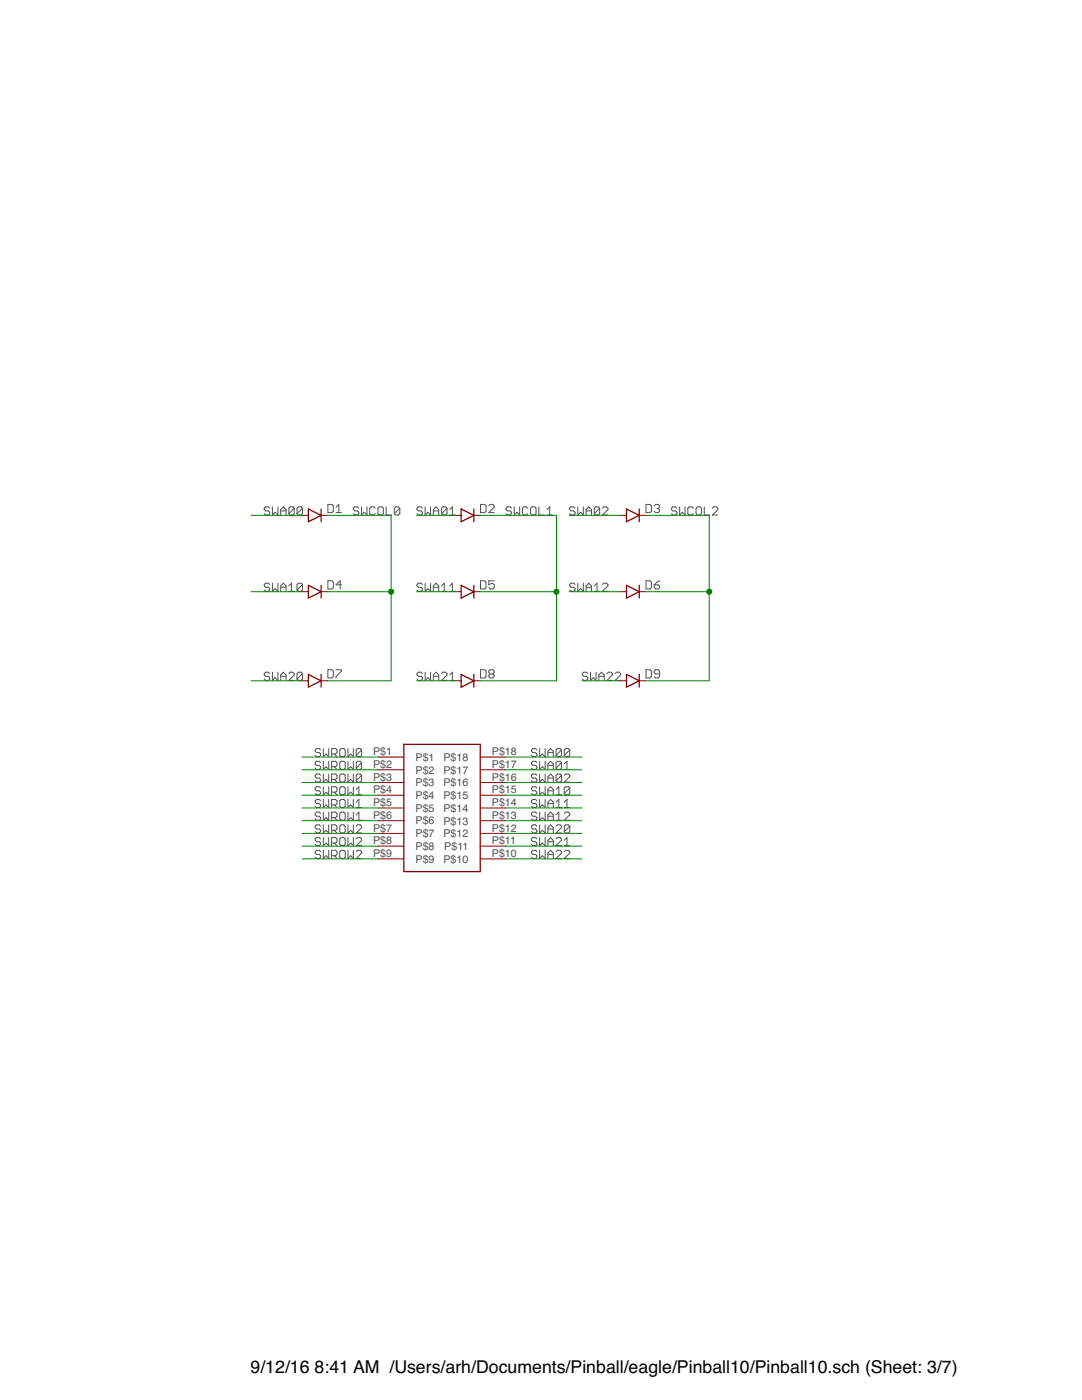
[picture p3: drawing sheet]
<svg xmlns="http://www.w3.org/2000/svg" width="216mm" height="279mm" viewBox="0 0 216 279" stroke-linecap="round" stroke-linejoin="round" font-family="sans-serif">
<g fill="none" stroke="#505050" stroke-width=".2">
<path d="M53.8 101.4l-.2-.2h-.6l-.3 .2v.3l.3 .3h.6l.2 .2v.3l-.2 .3h-.6l-.3-.3M53.8 116.6l-.2-.2h-.6l-.3 .2v.3l.3 .3h.6l.2 .3v.3l-.2 .2h-.6l-.3-.2M54.4 101.2v1.6l.5-.6 .6 .6v-1.6M54.4 116.4v1.6l.5-.5 .6 .5v-1.6M56 102h1.1M56 102.8v-1.1l.5-.5 .6 .5v1.1M56 118v-1.1l.5-.5 .6 .5v1.1M56 117.2h1.1M57.6 118h1.1M57.6 116.9l.6-.5v1.6M58.7 101.4l-.3-.2h-.5l-.3 .2v1.1M58.7 101.4v1.1l-.3 .3h-.5l-.3-.3"/>
<path d="M58.7 101.4l-1.1 1.1M60.4 101.4l-.3-.2h-.6l-.2 .2v1.1M60.4 101.4v1.1l-.3 .3h-.6l-.2-.3M60.4 116.6l-.3-.2h-.6l-.2 .2v1.2M60.4 116.6v1.2l-.3 .2h-.6l-.2-.2M60.4 101.4l-1.1 1.1M60.4 116.6l-1.1 1.2M65.4 100.7h.8l.3 .2v1.1l-.3 .3h-.8zM65.4 115.9h.8l.3 .3v1.1l-.3 .2h-.8zM67.1 102.3h1M67.1 101.2l.5-.5v1.6M68.1 116.7h-1l.8-.8v1.6"/>
<path d="M71.6 101.4l-.3-.2h-.5l-.3 .2v.3l.3 .3h.5l.3 .2v.3l-.3 .3h-.5l-.3-.3M72.1 101.2v1.6l.6-.6 .5 .6v-1.6M74.9 101.4l-.3-.2h-.6l-.2 .2v1.1l.2 .3h.6l.3-.3M75.7 101.2h.5l.3 .2v1.1l-.3 .3h-.5l-.3-.3v-1.1zM77 101.2v1.6h1.1M79.8 101.4l-.3-.2h-.5l-.3 .2v1.1M79.8 101.4v1.1l-.3 .3h-.5l-.3-.3M79.8 101.4l-1.1 1.1M84.3 116.6l-.3-.2h-.5l-.3 .2v.3l.3 .3h.5l.3 .3v.3l-.3 .2h-.5l-.3-.2M84.3 101.4l-.3-.2h-.5l-.3 .2v.3l.3 .3h.5l.3 .2v.3l-.3 .3h-.5l-.3-.3M84.8 101.2v1.6l.6-.6 .5 .6v-1.6M84.8 116.4v1.6l.6-.5 .5 .5v-1.6"/>
<path d="M86.5 102h1M86.5 102.8v-1.1l.5-.5 .5 .5v1.1M86.5 118v-1.1l.5-.5 .5 .5v1.1M86.5 117.2h1M88.1 118h1.1M88.1 116.9l.5-.5v1.6M89.2 101.4l-.3-.2h-.5l-.3 .2v1.1M89.2 101.4v1.1l-.3 .3h-.5l-.3-.3M89.2 101.4l-1.1 1.1M89.7 102.8h1.1M89.7 101.7l.6-.5v1.6M89.7 116.9l.6-.5v1.6"/>
<path d="M89.7 118h1.1M95.9 100.7h.8l.3 .2v1.1l-.3 .3h-.8zM95.9 115.9h.8l.3 .3v1.1l-.3 .2h-.8zM97.5 100.9l.3-.2h.5l.3 .2v.3l-1.1 1.1h1.1M98.6 115.9h-1.1v.8l.6-.3h.2l.3 .3v.6l-.3 .2h-.5l-.3-.2M102 101.4l-.2-.2h-.6l-.2 .2v.3l.2 .3h.6l.2 .2v.3l-.2 .3h-.6l-.2-.3M102.6 101.2v1.6l.5-.6 .6 .6v-1.6M105.3 101.4l-.2-.2h-.6l-.3 .2v1.1l.3 .3h.6l.2-.3M106.2 101.2h.5l.3 .2v1.1l-.3 .3h-.5l-.3-.3v-1.1zM107.5 101.2v1.6h1.1M109.2 102.8h1M109.2 101.7l.5-.5v1.6"/>
<path d="M114.7 101.4l-.2-.2h-.6l-.2 .2v.3l.2 .3h.6l.2 .2v.3l-.2 .3h-.6l-.2-.3M114.7 116.6l-.2-.2h-.6l-.2 .2v.3l.2 .3h.6l.2 .3v.3l-.2 .2h-.6l-.2-.2M115.3 101.2v1.6l.5-.6 .6 .6v-1.6M115.3 116.4v1.6l.5-.5 .6 .5v-1.6M116.9 102h1.1M116.9 102.8v-1.1l.6-.5 .5 .5v1.1M116.9 118v-1.1l.6-.5 .5 .5v1.1M116.9 117.2h1.1M118.6 118h1.1M118.6 116.9l.5-.5v1.6M119.7 101.4l-.3-.2h-.5l-.3 .2v1.1M119.7 101.4v1.1l-.3 .3h-.5l-.3-.3"/>
<path d="M119.7 101.4l-1.1 1.1M120.2 101.4l.3-.2h.5l.3 .2v.3l-1.1 1.1h1.1M120.2 116.6l.3-.2h.5l.3 .2v.3l-1.1 1.1h1.1M128.9 100.7h.8l.3 .2v1.1l-.3 .3h-.8zM128.9 115.9h.8l.3 .3v1.1l-.3 .2h-.8zM130.5 100.9l.3-.2h.5l.3 .2v.3l-.3 .3M130.5 116.7h.8l.3 .3v.3l-.3 .2h-.5l-.3-.2zM131.1 101.5h.2M131.3 101.5l.3 .2v.3l-.3 .3h-.5l-.3-.3M131.6 115.9l-1.1 .8M135.1 101.4l-.3-.2h-.6l-.2 .2v.3l.2 .3h.6l.3 .2v.3l-.3 .3h-.6l-.2-.3M135.6 101.2v1.6l.6-.6 .5 .6v-1.6"/>
<path d="M138.3 101.4l-.2-.2h-.6l-.3 .2v1.1l.3 .3h.6l.2-.3M139.1 101.2h.6l.3 .2v1.1l-.3 .3h-.6l-.2-.3v-1.1zM140.5 101.2v1.6h1.1M142.2 101.4l.2-.2h.6l.2 .2v.3l-1 1.1h1M53.8 134.4l-.2-.2h-.6l-.3 .2v.3l.3 .3h.6l.2 .2v.3l-.2 .3h-.6l-.3-.3M54.4 134.2v1.6l.5-.6 .6 .6v-1.6M56 135.8v-1.1l.5-.5 .6 .5v1.1M56 135h1.1M57.6 134.4l.3-.2h.5l.3 .2v.3l-1.1 1.1h1.1M60.4 134.4l-.3-.2h-.6l-.2 .2v1.1M60.4 134.4v1.1l-.3 .3h-.6l-.2-.3M60.4 134.4l-1.1 1.1"/>
<path d="M65.4 133.7h.8l.3 .2v1.1l-.3 .3h-.8zM67.1 133.7h1v.2l-1 1.1v.3M84.3 134.4l-.3-.2h-.5l-.3 .2v.3l.3 .3h.5l.3 .2v.3l-.3 .3h-.5l-.3-.3M84.8 134.2v1.6l.6-.6 .5 .6v-1.6M86.5 135.8v-1.1l.5-.5 .5 .5v1.1M86.5 135h1M88.1 134.4l.3-.2h.5l.3 .2v.3l-1.1 1.1h1.1M89.7 134.7l.6-.5v1.6M89.7 135.8h1.1M95.9 133.7h.8l.3 .2v1.1l-.3 .3h-.8zM97.8 134.5l-.3-.3v-.3l.3-.2h.5l.3 .2v.3l-.3 .3M97.8 134.5l-.3 .3v.2l.3 .3h.5l.3-.3v-.2l-.3-.3"/>
<path d="M97.8 134.5h.5M117.3 134.4l-.3-.2h-.5l-.3 .2v.3l.3 .3h.5l.3 .2v.3l-.3 .3h-.5l-.3-.3M117.8 134.2v1.6l.6-.6 .5 .6v-1.6M119.5 135h1.1M119.5 135.8v-1.1l.5-.5 .6 .5v1.1M121.1 134.4l.3-.2h.5l.3 .2v.3l-1.1 1.1h1.1M122.7 134.4l.3-.2h.6l.2 .2v.3l-1.1 1.1h1.1M128.9 133.7h.8l.3 .2v1.1l-.3 .3h-.8zM131.6 134.5h-.8l-.3-.3v-.3l.3-.2h.5l.3 .2v1.1l-.3 .3h-.5l-.3-.3M64 149.7l-.3-.3h-.5l-.3 .3v.2l.3 .3h.5l.3 .3v.2l-.3 .3h-.5l-.3-.3M64 152.2l-.3-.3h-.5l-.3 .3v.3l.3 .2h.5l.3 .3v.3l-.3 .3h-.5l-.3-.3M64 154.7l-.3-.2h-.5l-.3 .2v.3l.3 .3h.5l.3 .3v.2l-.3 .3h-.5l-.3-.3"/>
<path d="M64 157.3l-.3-.3h-.5l-.3 .3v.2l.3 .3h.5l.3 .3v.3l-.3 .2h-.5l-.3-.2M64 159.8l-.3-.2h-.5l-.3 .2v.3l.3 .3h.5l.3 .2v.3l-.3 .3h-.5l-.3-.3M64.5 151.9v1.7l.6-.6 .5 .6v-1.7M64.5 149.4v1.6l.6-.5 .5 .5v-1.6M64.5 154.5v1.6l.6-.5 .5 .5v-1.6M64.5 157v1.6l.6-.5 .5 .5v-1.6M64.5 159.6v1.6l.6-.6 .5 .6v-1.6M66.2 150.5h.8l.2-.3v-.5l-.2-.3h-.8v1.6M66.2 153h.8l.2-.3v-.5l-.2-.3h-.8v1.7M66.2 155.6h.8l.2-.3v-.6l-.2-.2h-.8v1.6M66.2 158.1h.8l.2-.3v-.5l-.2-.3h-.8v1.6M66.7 158.1l.5 .5"/>
<path d="M66.7 150.5l.5 .5M66.7 153l.5 .6M66.7 155.6l.5 .5M67.8 152.2l.3-.3h.5l.3 .3v1.1l-.3 .3h-.5l-.3-.3zM67.8 154.7l.3-.2h.5l.3 .2v1.1l-.3 .3h-.5l-.3-.3zM67.8 157.3l.3-.3h.5l.3 .3v1.1l-.3 .2h-.5l-.3-.2zM67.8 159.8l.3-.2h.5l.3 .2v1.1l-.3 .3h-.5l-.3-.3zM68.1 149.4h.5l.3 .3v1l-.3 .3h-.5l-.3-.3v-1zM69.4 149.4v1.6l.6-.5 .5 .5v-1.6M69.4 151.9v1.7l.6-.6 .5 .6v-1.7M69.4 154.5v1.6l.6-.5 .5 .5v-1.6M69.4 157v1.6l.6-.5 .5 .5v-1.6"/>
<path d="M69.4 159.6v1.6l.6-.6 .5 .6v-1.6M71.1 158.6h1.1M71.1 157.5l.5-.5v1.6M72.2 149.7l-.3-.3h-.6l-.2 .3v1M72.2 149.7v1l-.3 .3h-.6l-.2-.3M72.2 152.2l-.3-.3h-.6l-.2 .3v1.1M72.2 152.2v1.1l-.3 .3h-.6l-.2-.3M72.2 154.7l-.3-.2h-.6l-.2 .2v1.1M72.2 154.7v1.1l-.3 .3h-.6l-.2-.3M72.2 149.7l-1.1 1M72.2 152.2l-1.1 1.1M72.2 154.7l-1.1 1.1"/>
<path d="M107.1 149.7l-.2-.3h-.6l-.3 .3v.2l.3 .3h.6l.2 .3v.2l-.2 .3h-.6l-.3-.3M107.1 152.2l-.2-.3h-.6l-.3 .3v.3l.3 .2h.6l.2 .3v.3l-.2 .3h-.6l-.3-.3M107.1 154.7l-.2-.2h-.6l-.3 .2v.3l.3 .3h.6l.2 .3v.2l-.2 .3h-.6l-.3-.3M107.1 157.3l-.2-.3h-.6l-.3 .3v.2l.3 .3h.6l.2 .3v.3l-.2 .2h-.6l-.3-.2M107.1 159.8l-.2-.2h-.6l-.3 .2v.3l.3 .3h.6l.2 .2v.3l-.2 .3h-.6l-.3-.3M107.7 149.4v1.6l.5-.5 .6 .5v-1.6M107.7 151.9v1.7l.5-.6 .6 .6v-1.7M107.7 154.5v1.6l.5-.5 .6 .5v-1.6M107.7 157v1.6l.5-.5 .6 .5v-1.6M107.7 159.6v1.6l.5-.6 .6 .6v-1.6M109.3 150.2h1.1M109.3 151v-1.1l.6-.5 .5 .5v1.1"/>
<path d="M109.3 153.6v-1.1l.6-.6 .5 .6v1.1M109.3 156.1v-1.1l.6-.5 .5 .5v1.1M109.3 158.6v-1.1l.6-.5 .5 .5v1.1M109.3 152.7h1.1M109.3 155.3h1.1M109.3 157.8h1.1M111 158.6h1M111 157.5l.5-.5v1.6M112 149.7l-.2-.3h-.6l-.2 .3v1M112 149.7v1l-.2 .3h-.6l-.2-.3M112 152.2l-.2-.3h-.6l-.2 .3v1.1M112 154.7l-.2-.2h-.6l-.2 .2v1.1"/>
<path d="M112 152.2v1.1l-.2 .3h-.6l-.2-.3M112 154.7v1.1l-.2 .3h-.6l-.2-.3M112 149.7l-1 1M112 152.2l-1 1.1M112 154.7l-1 1.1M112.6 154.7l.3-.2h.5l.3 .2v.3l-1.1 1.1h1.1M112.6 153.6h1.1M112.6 152.5l.5-.6v1.7M113.7 149.7l-.3-.3h-.5l-.3 .3v1M113.7 149.7v1l-.3 .3h-.5l-.3-.3M113.7 157.3l-.3-.3h-.5l-.3 .3v1.1M113.7 157.3v1.1l-.3 .2h-.5l-.3-.2"/>
<path d="M113.7 149.7l-1.1 1M113.7 157.3l-1.1 1.1M64 170l-.3-.3h-.5l-.3 .3v.2l.3 .3h.5l.3 .3v.2l-.3 .3h-.5l-.3-.3M64 164.9l-.3-.3h-.5l-.3 .3v.3l.3 .2h.5l.3 .3v.3l-.3 .2h-.5l-.3-.2M64 167.4l-.3-.2h-.5l-.3 .2v.3l.3 .3h.5l.3 .3v.2l-.3 .3h-.5l-.3-.3M64 162.3l-.3-.2h-.5l-.3 .2v.3l.3 .3h.5l.3 .3v.2l-.3 .3h-.5l-.3-.3M64.5 162.1v1.6l.6-.5 .5 .5v-1.6M64.5 164.6v1.6l.6-.5 .5 .5v-1.6M64.5 167.2v1.6l.6-.5 .5 .5v-1.6M64.5 169.7v1.6l.6-.5 .5 .5v-1.6M66.2 165.7h.8l.2-.3v-.5l-.2-.3h-.8v1.6M66.2 160.6h.8l.2-.2v-.6l-.2-.2h-.8v1.6"/>
<path d="M66.2 168.3h.8l.2-.3v-.6l-.2-.2h-.8v1.6M66.2 170.8h.8l.2-.3v-.5l-.2-.3h-.8v1.6M66.2 163.2h.8l.2-.3v-.6l-.2-.2h-.8v1.6M66.7 165.7l.5 .5M66.7 168.3l.5 .5M66.7 170.8l.5 .5M66.7 160.6l.5 .6M66.7 163.2l.5 .5M67.8 164.9l.3-.3h.5l.3 .3v1.1l-.3 .2h-.5l-.3-.2zM67.8 167.4l.3-.2h.5l.3 .2v1.1l-.3 .3h-.5l-.3-.3zM67.8 170l.3-.3h.5l.3 .3v1l-.3 .3h-.5l-.3-.3zM67.8 162.3l.3-.2h.5l.3 .2v1.1l-.3 .3h-.5l-.3-.3z"/>
<path d="M69.4 162.1v1.6l.6-.5 .5 .5v-1.6M69.4 164.6v1.6l.6-.5 .5 .5v-1.6M69.4 167.2v1.6l.6-.5 .5 .5v-1.6M69.4 169.7v1.6l.6-.5 .5 .5v-1.6M71.1 164.9l.2-.3h.6l.3 .3v.3l-1.1 1h1.1M71.1 160.1l.5-.5v1.6M71.1 162.6l.5-.5v1.6M71.1 167.4l.2-.2h.6l.3 .2v.3l-1.1 1.1h1.1M71.1 170l.2-.3h.6l.3 .3v.2l-1.1 1.1h1.1M71.1 161.2h1.1M71.1 163.7h1.1M107.1 162.3l-.2-.2h-.6l-.3 .2v.3l.3 .3h.6l.2 .3v.2l-.2 .3h-.6l-.3-.3"/>
<path d="M107.1 164.9l-.2-.3h-.6l-.3 .3v.3l.3 .2h.6l.2 .3v.3l-.2 .2h-.6l-.3-.2M107.1 167.4l-.2-.2h-.6l-.3 .2v.3l.3 .3h.6l.2 .3v.2l-.2 .3h-.6l-.3-.3M107.1 170l-.2-.3h-.6l-.3 .3v.2l.3 .3h.6l.2 .3v.2l-.2 .3h-.6l-.3-.3M107.7 162.1v1.6l.5-.5 .6 .5v-1.6M107.7 164.6v1.6l.5-.5 .6 .5v-1.6M107.7 167.2v1.6l.5-.5 .6 .5v-1.6M107.7 169.7v1.6l.5-.5 .6 .5v-1.6M109.3 161.2v-1.1l.6-.5 .5 .5v1.1M109.3 163.7v-1.1l.6-.5 .5 .5v1.1M109.3 166.2v-1l.6-.6 .5 .6v1M109.3 168.8v-1.1l.6-.5 .5 .5v1.1M109.3 171.3v-1.1l.6-.5 .5 .5v1.1"/>
<path d="M109.3 165.4h1.1M109.3 160.4h1.1M109.3 168h1.1M109.3 170.5h1.1M109.3 162.9h1.1M111 164.9l.2-.3h.6l.2 .3v.3l-1 1h1M111 167.4l.2-.2h.6l.2 .2v.3l-1 1.1h1M111 170l.2-.3h.6l.2 .3v.2l-1 1.1h1M111 160.1l.5-.5v1.6M111 162.6l.5-.5v1.6M111 161.2h1M111 163.7h1"/>
<path d="M112.6 162.3l.3-.2h.5l.3 .2v.3l-1.1 1.1h1.1M112.6 170l.3-.3h.5l.3 .3v.2l-1.1 1.1h1.1M112.6 160.1l.5-.5v1.6M112.6 167.7l.5-.5v1.6M112.6 161.2h1.1M112.6 168.8h1.1M113.7 164.9l-.3-.3h-.5l-.3 .3v1.1M113.7 164.9v1.1l-.3 .2h-.5l-.3-.2M113.7 164.9l-1.1 1.1"/>
</g>
<g fill="none" stroke="#800000" stroke-width=".25">
<path d="M61.5 101.6l2.6 1.2-2.6 1.3zM61.5 116.8l2.6 1.3-2.6 1.3zM64.1 101.6v2.5M64.1 116.8v2.6M92 116.8l2.6 1.3-2.6 1.3zM92 101.6l2.6 1.2-2.6 1.3zM94.6 101.6v2.5M94.6 116.8v2.6M125 101.6l2.6 1.2-2.6 1.3zM125 116.8l2.6 1.3-2.6 1.3zM127.6 101.6v2.5M127.6 116.8v2.6"/>
<path d="M61.5 134.6l2.6 1.3-2.6 1.2zM64.1 134.6v2.5M92 134.6l2.6 1.3-2.6 1.2zM94.6 134.6v2.5M125 134.6l2.6 1.3-2.6 1.2zM127.6 134.6v2.5M80.6 148.5h15.2v25.4h-15.2z"/>
</g>
<g fill="none" stroke="#800000" stroke-width=".2">
<path d="M60.3 102.8h1.2M60.3 118.1h1.2M64.1 102.8h1.2M64.1 118.1h1.2M90.7 102.8h1.3M90.7 118.1h1.3M94.6 102.8h1.2M94.6 118.1h1.2M123.7 102.8h1.3M123.7 118.1h1.3M127.6 102.8h1.2M127.6 118.1h1.2"/>
<path d="M60.3 135.9h1.2M64.1 135.9h1.2M90.7 135.9h1.3M94.6 135.9h1.2M123.7 135.9h1.3M127.6 135.9h1.2M75.5 151.1h5.1M75.5 153.6h5.1M75.5 156.2h5.1M75.5 158.7h5.1M95.8 151.1h5.1M95.8 153.6h5.1"/>
<path d="M95.8 156.2h5.1M95.8 158.7h5.1M75.5 161.2h5.1M75.5 163.8h5.1M75.5 166.3h5.1M75.5 168.9h5.1M75.5 171.4h5.1M95.8 161.2h5.1M95.8 163.8h5.1M95.8 166.3h5.1M95.8 168.9h5.1M95.8 171.4h5.1"/>
</g>
<g fill="none" stroke="#008000" stroke-width=".2">
<path d="M50.1 102.8h10.2M50.1 118.1h10.2M65.3 102.8h12.7v33.1h-12.7M65.3 118.1h12.7M83.1 102.8h7.6M83.1 118.1h7.6M95.8 102.8h15.2v33.1h-15.2M95.8 118.1h15.2M113.6 102.8h10.1M113.6 118.1h10.1M128.8 102.8h12.7v33.1h-12.7M128.8 118.1h12.7"/>
<path d="M50.1 135.9h10.2M83.1 135.9h7.6M116.1 135.9h7.6M60.3 151.1h15.2M60.3 153.6h15.2M60.3 156.2h15.2M60.3 158.7h15.2M100.9 151.1h15.2M100.9 153.6h15.2M100.9 156.2h15.2M100.9 158.7h15.2M60.3 166.3h15.2"/>
<path d="M60.3 161.2h15.2M60.3 168.9h15.2M60.3 171.4h15.2M60.3 163.8h15.2M100.9 166.3h15.2M100.9 161.2h15.2M100.9 168.9h15.2M100.9 171.4h15.2M100.9 163.8h15.2"/>
</g>
<g fill="#008000" stroke="#008000" stroke-width=".2">
<circle cx="78" cy="118.1" r=".51"/>
<circle cx="111" cy="118.1" r=".51"/>
<circle cx="141.5" cy="118.1" r=".51"/>
</g>
<g font-size="3.5">
<text x="50" y="274.1">9/12/16</text>
<text x="62.8" y="274.1">8:41 AM /Users/arh/Documents/Pinball/eagle/Pinball10/Pinball10.sch (Sheet: 3/7)</text>
</g>
<g font-size="2.1" fill="#505050">
<text x="74.4" y="150.7">P$1</text>
<text x="74.4" y="153.3">P$2</text>
<text x="74.4" y="155.8">P$3</text>
<text x="82.9" y="151.9">P$1</text>
<text x="82.9" y="154.4">P$2</text>
<text x="88.5" y="154.4">P$17</text>
<text x="88.5" y="151.9">P$18</text>
<text x="98.2" y="155.8">P$16</text>
<text x="98.2" y="153.3">P$17</text>
<text x="98.2" y="150.7">P$18</text>
<text x="74.4" y="158.4">P$4</text>
<text x="74.4" y="160.9">P$5</text>
<text x="82.9" y="156.9">P$3</text>
<text x="82.9" y="159.5">P$4</text>
<text x="88.5" y="159.5">P$15</text>
<text x="88.5" y="156.9">P$16</text>
<text x="98.2" y="160.9">P$14</text>
<text x="98.2" y="158.4">P$15</text>
<text x="74.4" y="163.4">P$6</text>
<text x="74.4" y="166">P$7</text>
<text x="82.9" y="162">P$5</text>
<text x="82.9" y="164.5">P$6</text>
<text x="82.9" y="167.1">P$7</text>
<text x="88.5" y="167.1">P$12</text>
<text x="88.5" y="164.5">P$13</text>
<text x="88.5" y="162">P$14</text>
<text x="98.2" y="166">P$12</text>
<text x="98.2" y="163.4">P$13</text>
<text x="74.4" y="168.5">P$8</text>
<text x="74.4" y="171">P$9</text>
<text x="82.9" y="169.6">P$8</text>
<text x="82.9" y="172.2">P$9</text>
<text x="88.5" y="172.2">P$10</text>
<text x="88.7" y="169.6">P$11</text>
<text x="98.2" y="171">P$10</text>
<text x="98.2" y="168.5">P$11</text>
</g>
</svg>
